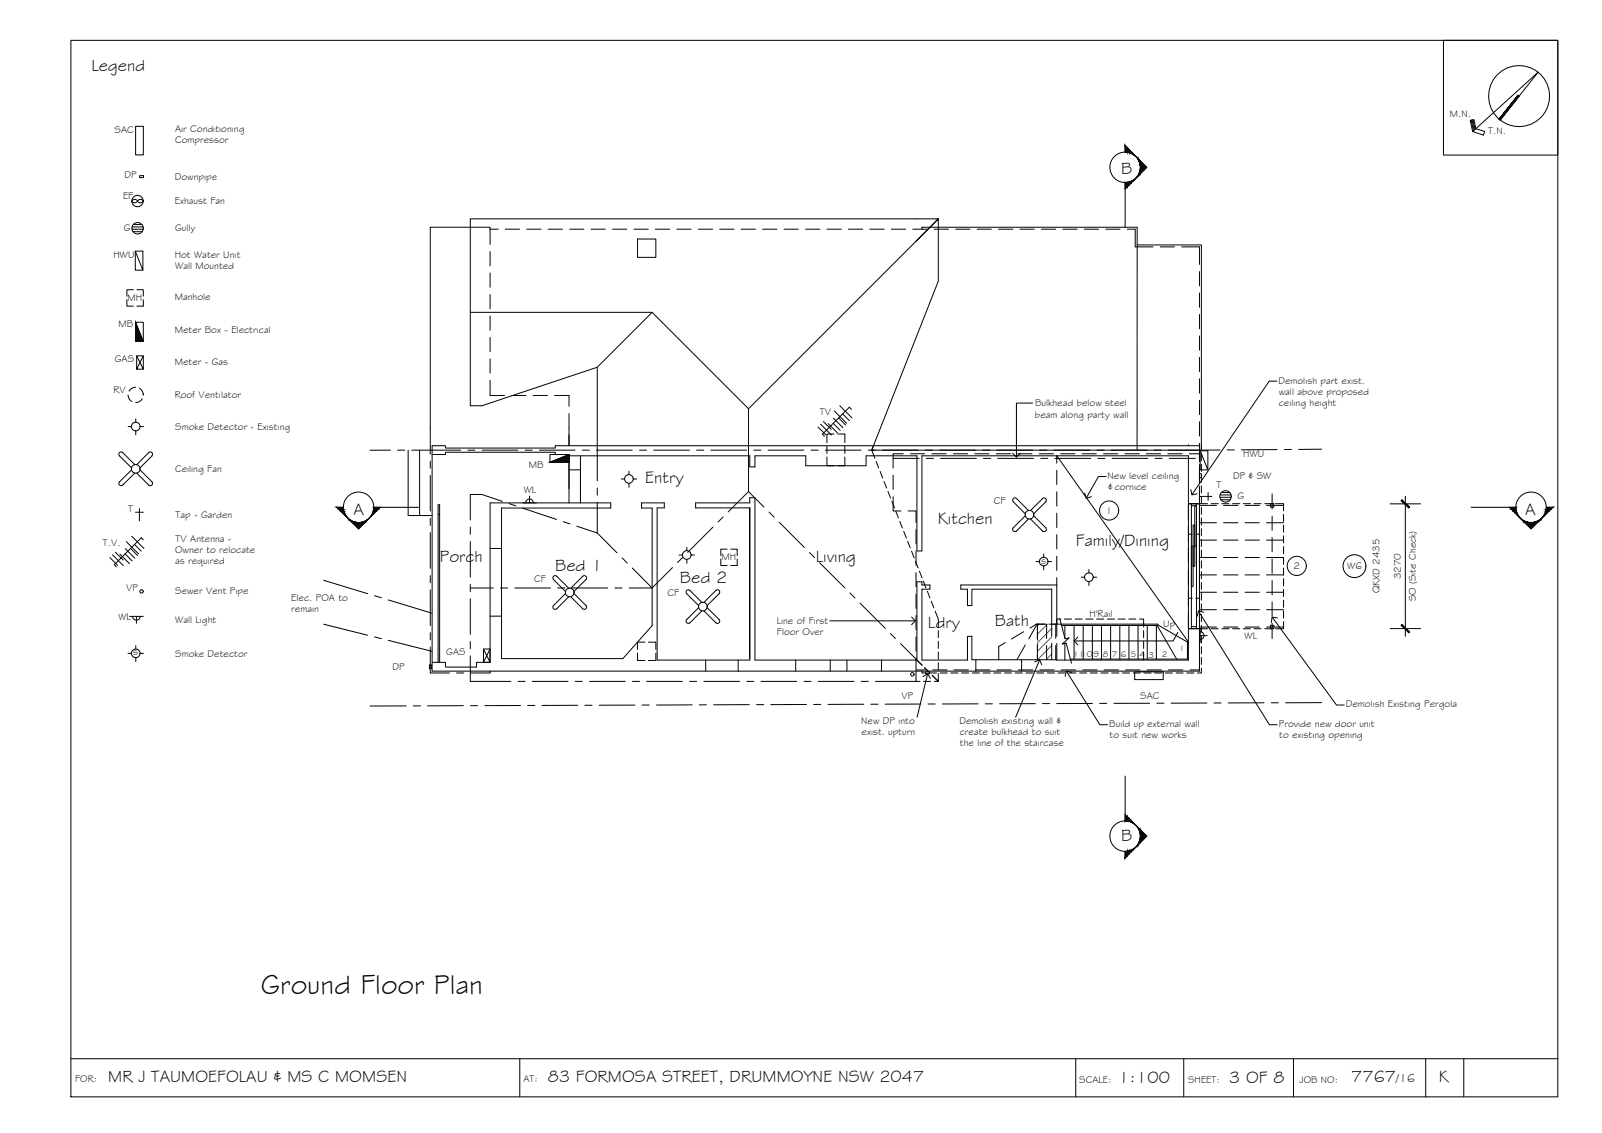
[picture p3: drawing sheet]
<svg xmlns="http://www.w3.org/2000/svg" width="420mm" height="297mm" viewBox="0 0 420 297" stroke-linecap="round" stroke-linejoin="round" font-family="sans-serif">
<!-- layer: HATCH -->
<path d="M272.5 163.6l-.4 .4M274.7 163.6l-2.6 2.7M275.8 164.8l-3.7 3.7M275.8 167l-3.7 3.7M275.8 169.2l-3.7 3.8M275.8 171.5l-1.5 1.5" fill="none" stroke="#545454" stroke-width=".26"/>
<!-- layer: BORDER -->
<g fill="none" stroke="#000" stroke-width=".26">
<path d="M18.6 10.6h390v277h-390zM378.6 10.6h30v30.1h-30zM385.8 31.5l.6 2.8M386.1 31.4l.6 2.7M386.3 31.4l.6 2.5M393.4 31.5l10-12.6-17.2 15.6 2.9 .9 .3-.9-2.3-.8-.5-2.3-1 .2 .6 2.9M398.1 25l-4.9 6.2M18.6 277.6h390M136.3 277.6v10M282.1 277.6v10M310.5 277.6v10M339.2 277.6v10"/>
<path d="M373.9 277.6v10M383.9 277.6v10"/>
<circle cx="398.4" cy="25.2" r="8"/>
</g>
<g fill="#000" stroke="#000" stroke-width=".26">
<path d="M398.4 25.2l-5 6.3-.2-.2zM398.4 25.2l-5 6.3z"/>
<path d="M398.1 25l-4.9 6.3 5.2-6.1zM398.1 25l-4.9 6.2z"/>
</g>
<!-- layer: EXISTING -->
<g fill="none" stroke="#000" stroke-width=".26">
<path d="M128.5 65.9v3.8M128.5 71.6v3.7M128.5 77.2v3.8M130.6 60.1h-2.1v4M132.5 60.1h3.8M138.1 60.1h3.8M143.8 60.1h3.7M149.4 60.1h3.7M155 60.1h3.8M160.6 60.1h3.8M166.3 60.1h3.7M171.9 60.1h3.7"/>
<path d="M177.5 60.1h3.8M183.1 60.1h3.8M188.8 60.1h3.7M194.4 60.1h3.7M200 60.1h3.8M205.6 60.1h3.8M211.3 60.1h3.7M216.9 60.1h3.7M222.5 60.1h3.8M228.1 60.1h3.8M233.8 60.1h3.7M239.4 60.1h3.7"/>
<path d="M245 60.1h3.8M250.6 60.1h3.8M256.3 60.1h3.7M261.9 60.1h3.7M267.5 60.1h3.8M273.1 60.1h3.8M278.8 60.1h3.7M284.4 60.1h3.7M290 60.1h3.8M295.6 60.1h2.1v4.6h4.7M304.3 64.7h3.7M309.9 64.7h4.7v4.6"/>
<path d="M314.6 71.2v3.7M314.6 76.8v3.8M128.5 82.8v3.8M128.5 88.4v3.8M128.5 94.1v3.7M128.5 99.7v4h3.8M314.6 82.4v3.8M314.6 88.1v3.7M314.6 93.7v3.7M314.6 99.3v3.8M107 118v17.2h6.3M110.1 118v17.2"/>
<path d="M113.3 119.2h3.5v-.6h28.8v.6h3.6v12.6M113.3 119.2v56.8h201.3v-15.4M134.2 103.7h3.8M139.8 103.7h3.8M145.4 103.7h3.8v2.8M149.2 119.5h47.4v2.9h1.4v-2.9h13.3v2.6h15.8v-2.6h13.4v24.9h1.3v-24.9h69.9v16.8M149.2 108.4v8.5M152.2 119.5v12.3M277.2 119.5v1.9M311.7 116.9h.1M314.6 116.9h-169v.6h-28.8v-.6h-3.5v2.3M314.6 116.9h.1"/>
<path d="M314.6 104.9v3.8M314.6 110.6v3.7M314.6 116.2v3.7M114.9 134.8h.4M149.2 123.2h3M277.2 123.3v3.8M277.2 128.9v3.8M277.2 134.5v3.8M311.7 138.1v3.8M311.7 132.1h2.9M314.6 121.8v3.8M314.6 127.4v8.9"/>
<path d="M314.6 138.1v3.8M314.6 132.5h4.5M314.6 137h4.5M320.9 132.5h3.8M320.9 137h3.8M326.5 132.5h3.8M326.5 137h3.8M332.2 132.5h4.4M332.2 137h4.4M333.2 132.1h.9v.8h-.9zM333.6 129.5v3.9M333.6 135.3v3.8"/>
<path d="M128.5 143.8h3M277.2 153.4v13.4M277.2 153.4h-25.2v1.1h1.7v4.3h1.2v-4.3h20.9v12.3M277.2 140.2v3.7M277.2 145.8v3.8M277.2 151.4v2M311.7 143.8v3.7M311.7 149.4v3.7M311.7 155v3.8M311.7 140.1h1M311.7 156.8h1M313.6 140.1h1"/>
<path d="M313.6 156.8h1M314.6 143.8v3.7M314.6 149.4v3.7M314.6 155v3.8M314.6 159.8h4.5M314.6 155.3h4.5M314.6 150.7h4.5M314.6 146.2h4.5M314.6 141.6h4.5M320.9 159.8h3.8M320.9 155.3h3.8M320.9 150.7h3.8"/>
<path d="M320.9 146.2h3.8M320.9 141.6h3.8M326.5 159.8h3.8M326.5 155.3h3.8M326.5 150.7h3.8M326.5 146.2h3.8M326.5 141.6h3.8M332.2 159.8h4.4M332.2 155.3h4.4M332.2 150.7h4.4M332.2 146.2h4.4M332.2 141.6h4.4"/>
<path d="M333.6 140.9v3.8M333.6 146.6v3.7M333.6 152.2v3.7M333.6 157.8v3.8M114.9 173.6v-41.3h.4v41.3M128.5 161.5h3M185.1 173.1v2.9M193.6 173.1v2.9M208.7 173.1v2.9M217.7 173.1v2.9M222.1 173.1v2.9M231.2 173.1v2.9"/>
<path d="M255.9 173v3M267.9 173v3M275.8 168.6v4.4h-20.9v-6.2h-1.2v6.3h-11.9v-18.6h2.1v-1.1h-2.1v-.9h-1.3v20.6h-42.5v-42.6h-1.4v1.3h-14.2v1.4h14.2v39.9h-24.3v-39.9h1.9v-1.4h-5.9v1.4h2.7v30.8l-7.6 8.7h-31.9v-39.5h28.7v-1.4h-31.7v41.8h-3.5v1.3h-8.2v-1.3h-3.5M311.7 160.6v12.5h-34.5v-4.4M311.7 164.8h2.9M314.6 164.4h4.5M320.9 164.4h3.8M326.5 164.4h3.8M332.2 164.4h4.4M333.2 163.9h.9v.9h-.9zM333.6 163.4v4"/>
</g>
<!-- layer: STAIRS -->
<g fill="none" stroke="#000" stroke-width=".26">
<path d="M263.7 168.5l-1.8 1v3.5M268.5 165.6l-3.2 1.9M268.9 169.1l-2.2 3.9M272 163.6l-2.2 3.9M272.1 163.6v3.8M272.1 169.2v3.8M274.1 163.6h-2.3l-1.7 1.1M274.5 163.6v3.8M274.5 169.2v3.8M276 163.6h27.6v.4h-25.2M276.9 163.6v3.8M276.9 169.2v3.8"/>
<path d="M279.3 164v3.3M279.3 168.7v4.4M281.7 164v8.8M284.1 164v8.8M286.5 164v8.8M288.9 164v8.8M291.3 164v8.8M293.7 164v8.8M296.1 164v8.8M298.5 164v8.8M300.9 164v8.8M303.3 164v8.8"/>
<path d="M303.5 164l5.1 8.8M303.6 163.8l7.8 4.5M311.4 168.3v4.5h-30.7M311.4 168.3h.3"/>
</g>
<!-- layer: ROOFPLAN EXIST. -->
<g fill="none" stroke="#000" stroke-width=".26">
<path d="M128.5 60.1v-.5h-15.7v59.4M167.2 62.7h4.8v4.8h-4.8zM240.2 63.2l-43.9 44M241.8 60.1v-.5h56.4v58.4M298.2 64.2h16.9v53.8h-86.5l17.5-44.3v-16.3l-5.9 5.8 5.9-5.8h-122.8v49h3.1l30.2-10.1 14.4-14.4 25.3 25.3v21.7l-5.3 5.3M123.3 81.9h47.7M156.6 96.3v29.8M229.1 116.7l-.5 1.3 .9 2.1M315.1 116.7v1.3M315.1 118.9v1.9M112.8 120.9v1.9M112.8 124.6v9.4"/>
<path d="M112.8 135.9v1.8M112.8 139.6v9.4M123.3 138.2v1.9M131.7 131.4l-5.3-1.8h-3.1v6.7M133.5 132l1.8 .6M137.1 133.2l8.9 3M147.7 136.8l1.8 .6M151.3 138l5.3 1.7M156.6 139.7l5.2 5.3M156.6 127.9v1.9M156.6 131.7v8M187 138.2l-6.6 6.6"/>
<path d="M189.6 135.5l-1.3 1.4M196.3 128.9l4.1 4M201.7 134.3l1.3 1.3M204.4 136.9l6.6 6.6M229.8 121l.7 1.7M230.8 123.6l.7 1.7M231.8 126.2l.7 1.7M232.9 128.8l.7 1.8M233.9 131.4l.7 1.8M235 134.1l.6 1.7M236 136.7l.7 1.7M237 139.3l.7 1.7"/>
<path d="M314.6 132.1h2.1M315.1 121.7v1.9M315.1 124.5v1.9M315.1 127.4v1.8M315.1 130.2v1.8M315.1 133v1.8M315.1 135.8v1.9M315.1 138.6v1.9M317.6 132.1h1.9M320.4 132.1h1.9M323.3 132.1h1.8M326.1 132.1h1.9"/>
<path d="M328.9 132.1h1.9M331.7 132.1h1.9M334.5 132.1h2.1v1.8M336.6 134.8v1.9M336.6 137.7v1.8M112.8 150.9v1.9M112.8 154.6v9.4M123.3 142v9.3M123.3 153.2v1.9M123.3 157v9.3M123.3 154.1h6.1M131.3 154.1h1.8"/>
<path d="M135 154.1h9.4M146.2 154.1h1.9M150 154.1h9.4M161.3 154.1h1.8M163.2 146.3l1.3 1.3M165 154.1h6M176.4 148.8l-5.4 5.3-5.2-5.2M179 146.1l-1.3 1.4M212.3 144.9l1.3 1.3M215 147.5l6.6 6.6M222.9 155.5l1.3 1.3M225.6 158.1l6.6 6.7"/>
<path d="M238 141.9l.7 1.8M239.1 144.5l.7 1.8M240.1 147.1l.7 1.8M241.1 149.8l.7 1.7M242.2 152.4l.7 1.7M243.2 155l.7 1.7M244.2 157.6l.7 1.8M315.1 141.4v1.9M315.1 144.2v1.9M315.1 147v1.9M315.1 149.9v1.8M315.1 152.7v1.8"/>
<path d="M315.1 155.5v1.8M315.1 158.3v1.9M336.6 140.5v1.8M336.6 143.3v1.9M336.6 146.1v1.9M336.6 148.9v1.9M336.6 151.7v1.9M336.6 154.5v1.9M336.6 157.3v1.9M112.8 165.9v1.9M112.8 169.6v6.8h5.1M119.7 176.4h1.9"/>
<path d="M123.3 168.2v1.9M123.3 172v6.6h10.7M128.5 176v.4h-5M135.9 178.6h1.8M139.6 178.6h9.4M150.9 178.6h1.8M154.6 178.6h9.4M165.8 178.6h1.9M169.6 178.6h9.4M180.9 178.6h1.8M184.6 178.6h9.4M195.9 178.6h1.8"/>
<path d="M199.6 178.6h9.4M210.8 178.6h1.9M214.6 178.6h9.4M225.9 178.6h1.8M229.6 178.6h10.6M233.5 166.1l1.4 1.3M236.2 168.7l4 4.1M240.2 176v2.6h1.1M241.8 176v.4h1M241.8 174.4l-1.6-1.6 1.6 1.6M242.2 178.6h1.9M242.5 175.1l1.3 1.3"/>
<path d="M243.7 176.4h1.9M245.3 160.2l.8 2.1v2.1M246.1 176.6v2l-1.6-1.5 1.6 1.5h-1.1M246.1 165.3v1.9M246.1 168.1v1.9M246.1 171v1.8M246.1 173.8v1.8M246.6 176.4h1.8M249.4 176.4h1.9M252.2 176.4h1.9M255 176.4h1.9M257.8 176.4h1.9"/>
<path d="M260.6 176.4h1.9M263.4 176.4h1.9M266.2 176.4h1.9M269.1 176.4h1.8M271.9 176.4h1.9M274.7 176.4h1.9M277.5 176.4h1.9M280.3 176.4h1.9M283.1 176.4h1.9M285.9 176.4h1.9M288.7 176.4h1.9M291.6 176.4h1.8"/>
<path d="M294.4 176.4h1.9M297.2 176.4h1.9M300 176.4h1.9M302.8 176.4h1.9M305.6 176.4h1.9M308.4 176.4h1.9M311.2 176.4h1.9M314.6 164.8h2.1M315.1 175.2v1.2h-1M315.1 161.1v1.9M315.1 163.9v1.9M315.1 166.7v1.9"/>
<path d="M315.1 169.5v1.9M315.1 172.4v1.8M317.6 164.8h1.9M320.4 164.8h1.9M323.3 164.8h1.8M326.1 164.8h1.9M328.9 164.8h1.9M331.7 164.8h1.9M336.6 160.2v1.8M336.6 163v1.8h-2.1"/>
</g>
<!-- layer: SERVICES -->
<g fill="none" stroke="#000" stroke-width=".26">
<path d="M35.6 33.1h2v7.5h-2zM34.6 59.5h2.9M34.8 52.5a.86 .86 0 0 1 1.3 .2 .86 .86 0 0 1-1.5 0zM35 58.9h2.2M36.1 52.7a.86 .86 0 0 1 1.5 0M36.1 52.7a.86 .86 0 0 0 1.5 0M36.6 46.1h1v.5h-1zM33.3 78.6v1.7h1.7M34.6 60.1h3M34.9 60.7h2.4M35 76h-1.7v1.6M35.5 65.8l2 5v-5h-2v5h2"/>
<path d="M35.9 76h1.7v1.6M37.6 78.6v1.7h-1.7M35.5 84.5v5h2.1l-2.1-5h2.1v5M35.8 93.3l1.8 3.5v-3.5M35.8 96.8l1.8-3.5h-1.8v3.5h1.8M33.6 103.5l.3 1.1 .7 .7M33.6 111.8h.9M35.6 101.5l-1.1 .4-.6 .6M35.6 109.8v.9M35.6 113v1M36.6 101.8l.6 .6 .4 1.1M36.7 111.8h.9"/>
<path d="M37.3 104.5l-.6 .7-1.1 .3M37.6 103.5h.1M39 118.7a.6 .6 0 0 1 .8 0 .6 .6 0 0 1 0 .8M39 118.7l-3.1 3.1M39.9 119.5l-3.2 3.2M149.2 119.2h-5v2l5-2v2h-5M214.5 111.9l2.1 2.1M215.2 111.2l2.9 2.9M215.9 110.5l2.1 2.1M216.9 119.8v2.3h1.9M216.9 117v1.9M217.2 111.1l2.5 2.4"/>
<path d="M218.5 111l1.9 1.8M218.6 109.6l2.5 2.5M218.8 113.8h-1.9v2.3M218.8 107.8l3.2 3.2M219.7 113.8h1.9v2.3M219.9 109.6l1.9 1.8M220.2 106.4l3.3 3.2M221 108.5l1.8 1.8M221.6 119.8v2.3h-1.9M221.6 117v1.9M223.3 107.3l-.5-.5-7.1 7 .5 .6M314.8 118.2l2 5v-5h-2v5h2"/>
<path d="M31.4 126.3a.6 .6 0 0 0-.1 .9 .6 .6 0 0 0 .9-.1M34.5 123.2l-3.2 3.1M35.4 121.8l-3.2-3.1a.6 .6 0 0 0-.9 0 .6 .6 0 0 0 .1 .8l3.1 3.2M35.4 124l-3.2 3.2M35.5 134.3h2.1M35.9 124l3.1 3.2M36.6 133.3v3.3M36.7 123.2l3.2 3.1M39.8 126.3a.6 .6 0 0 1 0 .9 .6 .6 0 0 1-.8-.1M137.1 131.8h3.6M137.9 131.8a1.01 1.01 0 0 1 1-1 1.01 1.01 0 0 1 1 1M138.9 130v1.8"/>
<path d="M162.9 125.6h.9M165 123.6v.9M165 126.7v1.1M166.1 125.6h.9M265.8 131.5l3.1 3.2M265.8 138.3a.6 .6 0 0 0 0 .9 .6 .6 0 0 0 .8 0M266.6 130.7l3.2 3.2M266.6 130.7a.6 .6 0 0 0-.8 0 .6 .6 0 0 0 0 .9M268.9 135.2l-3.1 3.2M269.8 136.1l-3.2 3.1M270.3 136.1l3.1 3.1M271.1 135.2l3.2 3.2"/>
<path d="M273.4 130.7a.6 .6 0 0 1 .9 0 .6 .6 0 0 1-.1 .9M273.4 130.7l-3.1 3.2M274.2 138.3a.6 .6 0 0 1 .1 .9 .6 .6 0 0 1-.9 0M274.3 131.5l-3.2 3.2M314.6 124.2h.5v1h-.5zM314.6 130.1h3.2M316.9 129.1v2.1M320 130.4h2.9M320 129.8h2.9M320.2 131h2.5M320.3 129.1h2.3M28.8 146.2l2.1 2"/>
<path d="M29.5 145.5l2.8 2.8M30.2 144.8l2.1 2M31.5 145.3l2.4 2.5M32.8 145.2l1.9 1.9M32.9 143.8l2.5 2.6M33.1 142l3.2 3.2M34.2 143.8l1.9 1.8M34.5 140.6l3.2 3.2M35.3 142.7l1.7 1.8M37.6 141.5l-.6-.5-7 7.1 .5 .5M84.9 152.1l11.5 3.6M98.2 156.2l1.8 .5"/>
<path d="M101.8 157.3l11.5 3.5M145.2 151.9l3.1 3.2M146 151.1l3.2 3.1M146 151.1a.6 .6 0 0 0-.8 0 .6 .6 0 0 0 0 .9M148.3 155.6l-3.1 3.1a.6 .6 0 0 0 0 .9 .6 .6 0 0 0 .8 0l3.2-3.2M149.7 156.4l3.2 3.2M150.5 155.6l3.2 3.2M152.8 151.1a.6 .6 0 0 1 .9 0 .6 .6 0 0 1-.1 .9M152.9 151.1l-3.2 3.1M153.6 158.7a.6 .6 0 0 1 .1 .9 .6 .6 0 0 1-.9 0M153.7 151.9l-3.2 3.2M178.1 145.5h.9"/>
<path d="M180.1 143.5v.9M180.1 146.7v1M181.3 145.5h.8M183.2 159.3l-3.1 3.1M184.1 157.9l-3.1-3.1a.6 .6 0 0 0-.9 0 .6 .6 0 0 0 0 .9l3.1 3.1M185.4 159.3l3.2 3.1M187.7 154.8a.6 .6 0 0 1 .9 0 .6 .6 0 0 1 0 .9M187.8 154.8l-3.2 3.1M188.6 155.6l-3.2 3.2M189 146.6v1.7h1.7M190.7 144h-1.7v1.6M191.7 144h1.6v1.6"/>
<path d="M193.3 146.6v1.7h-1.6M271.7 147.2h.9M273.7 145.2v.9M273.7 148.4v1M274.9 147.2h.9M283.6 151.3h.9M285.6 149.3v.9M285.6 152.5v1M286.7 151.3h.9M33.6 171.3h.9M34 161.6h3.6M34.8 161.6a1.01 1.01 0 0 0 1 1 1.01 1.01 0 0 0 1-1"/>
<path d="M35.6 169.3v.9M35.6 172.4v1.1M35.8 161.6v1.8M36.7 171.3h.9M84.9 163.7l11.5 2.8M98.2 167l1.8 .4M101.9 167.9l11.4 2.9M112.6 174.3h.5v1h-.5zM126.8 170.2l1.7 3.4v-3.4M126.8 173.6l1.7-3.4h-1.7v3.4h1.7M167.2 171.2v2h1.9M169.1 168.4h-1.9v1.9"/>
<path d="M170.1 168.4h1.9v1.9M172 171.2v2h-1.9M184.1 160.1l-3.1 3.1a.6 .6 0 0 1-.9 .1 .6 .6 0 0 1 0-.9M184.6 160.1l3.2 3.2M188.6 162.4a.6 .6 0 0 1 0 .9 .6 .6 0 0 1-.9-.1M242.8 176.1h1v.5h-1zM297.6 176.1h7.5v2.1h-7.5zM314.8 165.6a1.01 1.01 0 0 1 1 1 1.01 1.01 0 0 1-1 1M314.8 166.6h1.8M314.8 164.8v3.6"/>
<circle cx="36.1" cy="52.7" r="1.49"/>
<circle cx="36.1" cy="59.8" r="1.49"/>
<circle cx="35.6" cy="111.8" r="1.13"/>
<circle cx="35.6" cy="122.9" r="1.13"/>
<circle cx="164.9" cy="125.6" r="1.13"/>
<circle cx="270" cy="134.9" r="1.13"/>
<circle cx="321.4" cy="130.1" r="1.49"/>
<circle cx="37.1" cy="155" r=".46"/>
<circle cx="149.4" cy="155.3" r="1.13"/>
<circle cx="180.1" cy="145.5" r="1.13"/>
<circle cx="184.3" cy="159" r="1.13"/>
<circle cx="273.7" cy="147.2" r="1.13"/>
<circle cx="285.6" cy="151.3" r="1.13"/>
<circle cx="35.6" cy="171.3" r="1.13"/>
<circle cx="239.3" cy="176.8" r=".46"/>
</g>
<path d="M35.5 84.5l2.1 5h-2.1zM144.2 121.2l5-2v2z" fill="#000" stroke="#000" stroke-width=".26"/>
<!-- layer: BOUNDARY -->
<g fill="none" stroke="#000" stroke-width=".26">
<path d="M102.4 118h-5.4M104.3 118h1.8M108 118h12.8M122.7 118h1.9M126.5 118h9.3M137.7 118h1.9M141.5 118h9.3M152.7 118h1.9M156.4 118h9.4M167.7 118h1.9M171.5 118h9.3M182.7 118h1.9"/>
<path d="M186.4 118h9.4M197.7 118h1.9M201.5 118h9.3M212.7 118h1.9M216.5 118h9.3M227.7 118h1.9M231.4 118h9.4M242.7 118h1.9M246.5 118h9.3M257.7 118h1.9M261.5 118h9.3M272.7 118h1.9"/>
<path d="M276.4 118h9.4M287.7 118h1.9M291.5 118h9.3M302.7 118h1.9M320 118h-13.5M321.8 118h1.9M335 117.9h-9.4M338.7 117.8h-1.8M346.6 117.8h-6M106.5 185.1h-9.5M110.3 185.1h-1.9M121.5 185l-9.4 .1"/>
<path d="M123.4 185h1.9M136.5 185h-9.3M138.4 184.9h1.9M151.5 184.9h-9.3M153.4 184.9h1.9M166.5 184.9h-9.4M168.4 184.8h1.9M181.5 184.8h-9.3M185.3 184.8h-1.9M196.5 184.7l-9.3 .1M198.4 184.7h1.9M211.5 184.7h-9.4"/>
<path d="M215.3 184.7h-1.9M226.5 184.6l-9.3 .1M228.4 184.6h1.9M241.5 184.6h-9.4M243.4 184.6h1.9M256.5 184.5l-9.4 .1M258.4 184.5h1.9M271.5 184.5h-9.3M273.4 184.5h1.9M286.5 184.4l-9.4 .1M290.3 184.4h-1.9M301.5 184.4h-9.4"/>
<path d="M303.4 184.4h1.9M316.5 184.3l-9.3 .1M320.3 184.3h-1.9M331.5 184.2l-9.4 .1M333.4 184.2h1.9M346.6 184.2h-9.5"/>
</g>
<!-- layer: SECTION POINT -->
<g fill="#000" stroke="#000" stroke-width=".26">
<path d="M297.5 47l.4-.3zM297.5 40.6l.4 .4zM298.3 46.3l-.4 .4zM298.3 41.4l.3 .5zM299.1 42.2l1.7 1.7-1.7 1.6zM90.8 135.4l.4 .4zM91.6 136.2l.5 .3zM92.4 137h3.3l-1.6 1.7zM96.4 136.2l.5-.4zM97.2 135.4l-.3 .4zM398.3 135.4l.4 .4zM398.7 135.8l.4 .4z"/>
<path d="M399.9 137h3.3l-1.6 1.7zM403.5 136.5l.5-.3zM404.7 135.4l-.3 .4zM297.5 216l.4 .4zM297.9 216.4l.4 .4zM299.1 217.5l1.7 1.7-1.7 1.7zM297.5 222.4l.4-.3zM298.6 221.1l-.3 .6z"/>
<path d="M295.1 38.2l.5 .5v1.2zM295.1 38.2v1.7h.5z"/>
<path d="M295.6 38.7l.5 .5v.8zM295.6 38.7v1.2l.5 .1z"/>
<path d="M296.1 39.2l.5 .5v.5zM296.1 39.2v.8l.5 .2z"/>
<path d="M295.1 47.9l.5-.1v1.2zM295.1 47.9v1.6l.5-.5z"/>
<path d="M295.6 47.8l.5-.1v.8zM295.6 47.8v1.2l.5-.5z"/>
<path d="M296.1 47.7l.5-.1v.4zM296.1 47.7v.8l.5-.5z"/>
<path d="M296.6 39.7l.5 .7zM296.6 39.7v.5l.5 .2z"/>
<path d="M296.6 47.6l.5-.3v.2zM296.6 47.6v.4l.5-.5z"/>
<path d="M297.1 40.2l.4 .5zM297.1 40.2l.4 .5z"/>
<path d="M297.1 47.3l.4-.3zM297.1 47.3v.2l.4-.4z"/>
<path d="M298.3 41.4l.3 .5zM297.9 41l.4 .5z"/>
<path d="M298.6 45.8l-.3 .5zM298.3 46.3l.3-.3z"/>
<path d="M298.6 41.7l.2 .2v.6zM298.6 41.7l.2 .8z"/>
<path d="M298.8 45.3v.5h-.2zM298.6 45.8v.2l.2-.2z"/>
<path d="M298.8 41.9l.2 .2v.9zM298.8 41.9l.2 1.1z"/>
<path d="M299 44.7v.9l-.2-.3zM298.8 45.3v.5l.2-.2z"/>
<path d="M299 42.1l.1 1.5zM299 42.1l.1 1.5z"/>
<path d="M299.1 44.1v1.4zM299 44.7v.9z"/>
<path d="M88.4 133l.5 .5h1.2zM88.4 133h1.7v.5z"/>
<path d="M88.9 133.5l.5 .5h.8zM88.9 133.5h1.2l.1 .5z"/>
<path d="M89.4 134l.5 .5h.4zM89.4 134h.8l.1 .5z"/>
<path d="M89.9 134.5l.7 .5zM89.9 134.5h.4l.3 .5z"/>
<path d="M90.4 135l.5 .4zM90.4 135l.5 .4z"/>
<path d="M91.6 136.2l.5 .3zM91.2 135.8l.4 .4z"/>
<path d="M91.9 136.5l.2 .3h.6zM91.9 136.5l.8 .3z"/>
<path d="M92.1 136.8l.2 .1h.9zM92.1 136.8l1.1 .1z"/>
<path d="M92.3 136.9l1.5 .1zM92.3 136.9l1.5 .1z"/>
<path d="M94.3 137h1.4zM94.9 136.9h.9z"/>
<path d="M94.9 136.9h.9l-.4-.1zM95.4 136.8h.6l-.2 .1z"/>
<path d="M95.4 136.8h.6v-.3zM96 136.5h.2l-.2 .3z"/>
<path d="M96 136.5l.4-.3zM96.4 136.2l-.2 .3z"/>
<path d="M97.5 135l-.3 .4zM97.5 135h.2l-.4 .4z"/>
<path d="M97.7 134.5l-.2 .5h.2zM97.7 134.5h.5l-.5 .5z"/>
<path d="M97.9 134l-.2 .5h.5zM97.9 134h.8l-.5 .5z"/>
<path d="M98 133.5l-.1 .5h.8zM98 133.5h1.2l-.5 .5z"/>
<path d="M98.1 133l-.1 .5h1.2zM98.1 133h1.6l-.5 .5z"/>
<path d="M396.4 133.5l1.2-.5v.5zM395.9 133l.5 .5 1.2-.5z"/>
<path d="M396.9 134l.7-.5 .1 .5zM396.4 133.5l.5 .5 .7-.5z"/>
<path d="M397.7 134l.2 .5h-.5zM396.9 134l.5 .5 .3-.5z"/>
<path d="M397.9 134.5l.2 .5h-.2zM397.4 134.5l.5 .5v-.5z"/>
<path d="M398.1 135l.3 .4zM397.9 135l.4 .4-.2-.4z"/>
<path d="M399.1 136.2l.5 .3zM399.1 136.2l.3 .3z"/>
<path d="M399.6 136.5l.6 .3h-.6zM399.4 136.5l.2 .3v-.3z"/>
<path d="M399.8 136.9l.4-.1 .5 .1zM399.6 136.8l.2 .1 .4-.1z"/>
<path d="M399.9 137h1.4zM399.8 136.9h.9z"/>
<path d="M401.8 137l1.5-.1zM401.8 137l1.5-.1z"/>
<path d="M402.4 136.9l1.1-.1-.2 .1zM402.4 136.9l1.1-.1z"/>
<path d="M403 136.8l.7-.3-.2 .3zM403 136.8l.7-.3z"/>
<path d="M403.5 136.5l.5-.3zM404 136.2l.4-.4z"/>
<path d="M404.7 135.4l.5-.4zM405 135l-.3 .4 .5-.4z"/>
<path d="M405 135l.7-.5zM405.2 134.5l-.2 .5 .7-.5z"/>
<path d="M405.2 134.5l1-.5-.5 .5zM405.4 134l-.2 .5 1-.5z"/>
<path d="M405.4 134l1.3-.5-.5 .5zM405.5 133.5l-.1 .5 1.3-.5z"/>
<path d="M405.5 133.5l1.7-.5-.5 .5zM405.6 133l-.1 .5 1.7-.5z"/>
<path d="M295.6 214.1l-.5 1.1 .5 .1zM295.1 213.6l.5 .5-.5 1.1z"/>
<path d="M296.1 214.6l-.5 .7h.5zM295.6 214.1l.5 .5-.5 .7z"/>
<path d="M296.1 215.3l.5 .2v-.4zM296.1 214.6l.5 .5-.5 .2z"/>
<path d="M296.6 215.5l.5 .2v-.1zM296.6 215.1l.5 .5-.5-.1z"/>
<path d="M297.1 215.7l.4 .3zM297.1 215.6l.4 .4-.4-.3z"/>
<path d="M298.3 216.8l.3 .5zM298.3 216.8l.3 .3z"/>
<path d="M298.6 217.3l.2 .5v-.5zM298.6 217.1l.2 .2h-.2z"/>
<path d="M299 217.5l-.2 .3 .2 .6zM298.8 217.3l.2 .2-.2 .3z"/>
<path d="M299.1 217.5v1.4zM299 217.5v.9z"/>
<path d="M295.6 223.2l-.5 1.7 .5-.5zM295.1 223.2h.5l-.5 1.7z"/>
<path d="M296.1 223.1l-.5 1.3 .5-.6zM295.6 223.2l.5-.1-.5 1.3z"/>
<path d="M296.6 222.9l-.5 .9 .5-.5zM296.1 223.1l.5-.2-.5 .9z"/>
<path d="M297.1 222.7l-.5 .6zM296.6 222.9l.5-.2-.5 .6z"/>
<path d="M297.5 222.4l-.4 .5zM297.1 222.7l.4-.3-.4 .5z"/>
<path d="M298.6 221.1l-.3 .6zM298.3 221.6l-.4 .5z"/>
<path d="M298.8 220.6l-.2 .8 .2-.3zM298.8 220.6l-.2 .8z"/>
<path d="M299 220.1l-.2 1 .2-.1zM299 220.1l-.2 1z"/>
<path d="M299.1 219.5l-.1 1.5zM299.1 219.5l-.1 1.5z"/>
</g>
<g fill="none" stroke="#000" stroke-width=".26">
<path d="M295.1 39.9v-1.7l5.7 5.7-5.7 5.6M295.1 47.9v11.7M90.1 133h-1.7l5.7 5.7 5.6-5.7M98.1 133h11.7M385.8 133h11.8M395.9 133l5.7 5.7 5.6-5.7h-1.6M295.1 213.6l5.7 5.6-5.7 5.7v-1.7M295.1 203.5v11.7"/>
<circle cx="295.1" cy="43.9" r="4"/>
<circle cx="94" cy="133" r="4"/>
<circle cx="401.5" cy="133" r="4"/>
<circle cx="295.1" cy="219.2" r="4"/>
</g>
<!-- layer: 0.13 -->
<path d="M277.2 119.5l34.5 48.8M277.9 162.2l1.4 5.3 1.1-.3-1.8 1.7 1-.3 1.4 5.3" fill="none" stroke="#000" stroke-width=".26"/>
<!-- layer: 0 -->
<g fill="none" stroke="#000" stroke-width=".26">
<path d="M334.9 99.9h-2l-20.3 29.8M265.6 118.8l1 1 1-1M270.8 105.7h-4.2v14.1M284.5 129.3l.4 1.3 1.3-.4M290.1 124.9h-2l-3.2 5.7M312.3 128.3l.3 1.4 1.4-.2M217.6 162.8h22.5M239.1 161.8l1 1-1 1M242.1 177.4l1.2-.8 .7 1.3M243.3 176.6l-2.8 11.4M271.4 173.5l1.3-.5 .5 1.3M272.7 173l-6.3 15"/>
<path d="M279.7 176l8.8 14h2M281.1 176.3l-1.4-.3-.3 1.3M282.7 167l-1 1 1 1.1M308.9 165.8l-1.2 2.2h-26M314.3 160.2l18.6 29.8h2.1M315.7 160.5l-1.4-.3-.3 1.4M333.6 161.8l16.9 23h2.1M335 162l-1.4-.2-.2 1.4"/>
</g>
<!-- layer: NEWWORK -->
<g fill="none" stroke="#000" stroke-width=".26">
<path d="M236.9 119h-2.7v3.7M238.8 119h3.7M244.4 119h3.8M250 119h3.8M255.7 119h3.7M261.3 119h3.7M266.9 119h3.8M272.5 119h3.8M278.2 119h3.7M283.8 119h3.7M289.4 119h3.8M295 119h3.8"/>
<path d="M300.7 119h3.7M306.3 119h3.7M311.9 119h2.7v2M234.2 130.2v3.8h2.1M234.2 124.6v3.7M234.2 120.2h6.9M238.2 134h2v3M240.2 138.9v3.7M242.9 120.2h1.9M246.7 120.2h9.4M257.9 120.2h1.9M261.7 120.2h9.3"/>
<path d="M272.9 120.2h1.9M276.7 120.2h9.4M287.9 120.2h1.9M291.7 120.2h9.4M302.9 120.2h1.9M306.7 120.2h6.8M311.7 132.1h2.9M314.6 122.9v3.8M314.6 128.6v3.7M314.6 134.2v3.7M314.6 139.8v3.7M240.2 144.5v3.7"/>
<path d="M240.2 150.1v3.8M240.2 155.7v3.8M314.6 145.4v3.8M314.6 151.1v3.7M314.6 156.7v3.7M240.2 161.4v3.7M240.2 167v3.7M240.2 172.6v3h2.5M244.6 175.6h3.8M250.2 175.6h3.8M255.8 175.6h3.8M261.5 175.6h3.7"/>
<path d="M267.1 175.6h3.8M272.1 166v1.8M272.1 168.8v1.9M272.1 171.6v1.4M272.7 175.6h3.8M274.2 163.6h-2.1v1.4M275.8 173h1.4M278.2 162.3h-1v1.3h-2.1M278.3 175.6h3.8M279.2 162.3h1.9M282 162.3h1.9M284 175.6h3.7"/>
<path d="M284.8 162.3h1.9M287.6 162.3h1.9M289.6 175.6h3.8M290.4 162.3h1.9M293.2 162.3h1.9M295.2 175.6h3.8M296 162.3h1.9M298.9 162.3h1v2.1M299.9 165.3v1.9M299.9 168.1v1.9M299.9 171v2.1M300.8 175.6h3.8"/>
<path d="M306.5 175.6h3.7M311.7 164.8h2.9M314.6 173.6v2h-2.5M314.6 162.3v3.7M314.6 167.9v3.8"/>
</g>
<!-- layer: WINDOWS -->
<g fill="none" stroke="#000" stroke-width=".26">
<path d="M311.7 132.1v32.7M312.5 132.6h1.3M312.5 132.1v32.7M312.9 137.6h.5v10.8h-.5zM313.4 132.6h.4v10.6h-.4zM313.8 132.1v32.7M314.6 132.1v32.7M312.5 143.2h.4v10.5h-.4zM312.5 164.3h1.3"/>
<circle cx="355.2" cy="148.4" r="3"/>
</g>
<!-- layer: DIMENSION -->
<path d="M364.6 132.1h8M368.6 130.1v36.7M364.6 164.8h8" fill="none" stroke="#000" stroke-width=".26"/>
<!-- layer: 0 -->
<g fill="#000" stroke="#000" stroke-width=".26">
<path d="M367.5 131.2l2 2 .2-.2zM367.5 131.2l.2-.2 2 2z"/>
<path d="M367.7 163.7l-.2 .2 2.2 1.8zM367.5 163.9l2.2 1.8-.2 .2z"/>
</g>
<!-- layer: TEXT -->
<g fill="none" stroke="#000" stroke-width=".26">
<circle cx="290.9" cy="133.8" r="2.51"/>
<circle cx="340.1" cy="148.4" r="2.51"/>
</g>
<text font-size="7.5" x="68.4" y="260.5">Ground Floor Plan</text>
<g font-size="4.5">
<text x="24" y="18.6">Legend</text>
<text x="294" y="45.5">B</text>
<text x="169.2" y="126.7">Entry</text>
<text x="92.7" y="134.9">A</text>
<text x="246" y="137.4">Kitchen</text>
<text x="400" y="134.9">A</text>
<text x="282.2" y="143">Family/Dining</text>
<text x="115.3" y="147.4">Porch</text>
<text x="145.6" y="149.6">Bed 1</text>
<text x="213.9" y="147.3">Living</text>
<text x="178.3" y="153">Bed 2</text>
<text x="243.4" y="164.8">Ldry</text>
<text x="260.9" y="164">Bath</text>
<text x="294" y="220.4">B</text>
<text x="28.4" y="283.6">MR J TAUMOEFOLAU &amp; MS C MOMSEN</text>
<text x="143.7" y="283.6">83 FORMOSA STREET, DRUMMOYNE NSW 2047</text>
<text x="293.3" y="283.9">1:100</text>
<text x="322.3" y="283.9">3 OF 8</text>
<text x="354.4" y="283.8">7767</text>
<text x="377.4" y="283.7">K</text>
</g>
<text font-size="3.2" x="366.2" y="283.8">/16</text>
<g font-size="2.6">
<text x="30.1" y="34.9">SAC</text>
<text x="45.9" y="34.5">Air Conditioning</text>
<text x="380.3" y="30.7">M.N.</text>
<text x="390.3" y="35">T.N.</text>
<text x="45.9" y="37.4">Compressor</text>
<text x="32.6" y="46.8">DP</text>
<text x="45.8" y="47.1">Downpipe</text>
<text x="32.3" y="52.3">EF</text>
<text x="45.9" y="53.4">Exhaust Fan</text>
<text x="32.5" y="60.7">G</text>
<text x="45.9" y="60.5">Gully</text>
<text x="29.7" y="67.5">HWU</text>
<text x="45.8" y="67.7">Hot Water Unit</text>
<text x="46" y="70.6">Wall Mounted</text>
<text x="33.4" y="78.9">MH</text>
<text x="45.8" y="78.5">Manhole</text>
<text x="31" y="85.7">MB</text>
<text x="45.8" y="87.3">Meter Box - Electrical</text>
<text x="30.1" y="95">GAS</text>
<text x="45.8" y="95.7">Meter - Gas</text>
<text x="335.3" y="100.6">Demolish part exist.</text>
<text x="29.7" y="103.1">RV</text>
<text x="45.8" y="104.4">Roof Ventilator</text>
<text x="271.5" y="106.5">Bulkhead below steel</text>
<text x="335.4" y="103.5">wall above proposed</text>
<text x="335.4" y="106.4">ceiling height</text>
<text x="45.9" y="112.7">Smoke Detector - Existing</text>
<text x="215" y="108.9">TV</text>
<text x="271.4" y="109.5">beam along party wall</text>
<text x="326" y="119.9">HWU</text>
<text x="45.9" y="123.8">Ceiling Fan</text>
<text x="138.7" y="122.6">MB</text>
<text x="290.5" y="125.6">New level ceiling</text>
<text x="323.4" y="125.6">DP &amp; SW</text>
<text x="137.4" y="129.1">WL</text>
<text x="290.6" y="128.5">&amp; cornice</text>
<text x="319" y="128">T</text>
<text x="324.6" y="130.9">G</text>
<text x="33.6" y="134.3">T</text>
<text x="46" y="135.9">Tap - Garden</text>
<text x="260.7" y="132.1">CF</text>
<text x="290" y="134.7">1</text>
<text x="27" y="143.1">T.V.</text>
<text x="46" y="142">TV Antenna -</text>
<text x="45.9" y="145">Owner to relocate</text>
<text x="46" y="147.9">as required</text>
<text x="189.2" y="146.8">MH</text>
<text x="273.1" y="147.8">s</text>
<text x="339.2" y="149.2">2</text>
<text x="353.3" y="149.2">W6</text>
<text x="33.1" y="154.9">VP</text>
<text x="45.9" y="155.7">Sewer Vent Pipe</text>
<text x="140.1" y="152.5">CF</text>
<text x="361.8" y="155.6" transform="rotate(-90 361.8 155.6)">QKXD 2435</text>
<text x="367.4" y="151.9" transform="rotate(-90 367.4 151.9)">3270</text>
<text x="76.4" y="157.5">Elec. POA to</text>
<text x="76.4" y="160.4">remain</text>
<text x="175" y="156.1">CF</text>
<text x="285.8" y="161.7">H'Rail</text>
<text x="371.3" y="157.7" transform="rotate(-90 371.3 157.7)">SO (Site Check)</text>
<text x="31.1" y="162.5">WL</text>
<text x="46" y="163.3">Wall Light</text>
<text x="203.7" y="163.5">Line of First</text>
<text x="203.7" y="166.5">Floor Over</text>
<text x="305.1" y="164.5">Up</text>
<text x="326.4" y="167.5">WL</text>
<text x="34.9" y="171.8">s</text>
<text x="46" y="172.2">Smoke Detector</text>
<text x="117.1" y="171.8">GAS</text>
<text x="102.9" y="175.8">DP</text>
<text x="236.4" y="183.2">VP</text>
<text x="299.1" y="183.3">SAC</text>
<text x="353" y="185.5">Demolish Existing Pergola</text>
<text x="225.9" y="189.8">New DP into</text>
<text x="251.6" y="189.8">Demolish existing wall &amp;</text>
<text x="290.9" y="190.6">Build up external wall</text>
<text x="335.4" y="190.6">Provide new door unit</text>
<text x="226" y="192.7">exist. upturn</text>
<text x="251.7" y="192.7">create bulkhead to suit</text>
<text x="251.8" y="195.7">the line of the staircase</text>
<text x="291" y="193.6">to suit new works</text>
<text x="335.5" y="193.6">to existing opening</text>
<text x="19.7" y="283.8">FOR:</text>
<text x="137.3" y="283.6">AT:</text>
<text x="283" y="283.9">SCALE:</text>
<text x="311.6" y="283.9">SHEET:</text>
<text x="340.8" y="283.9">JOB NO:</text>
</g>
<g font-size="2.2">
<text x="281.5" y="172.4">1110</text>
<text x="286.8" y="172.4">9</text>
<text x="289.2" y="172.4">8</text>
<text x="291.6" y="172.4">7</text>
<text x="293.9" y="172.4">6</text>
<text x="296.6" y="172.4">5</text>
<text x="298.9" y="172.4">4</text>
<text x="301.2" y="172.4">3</text>
<text x="304.7" y="172.3">2</text>
<text x="309.3" y="170.6">1</text>
</g>
</svg>
